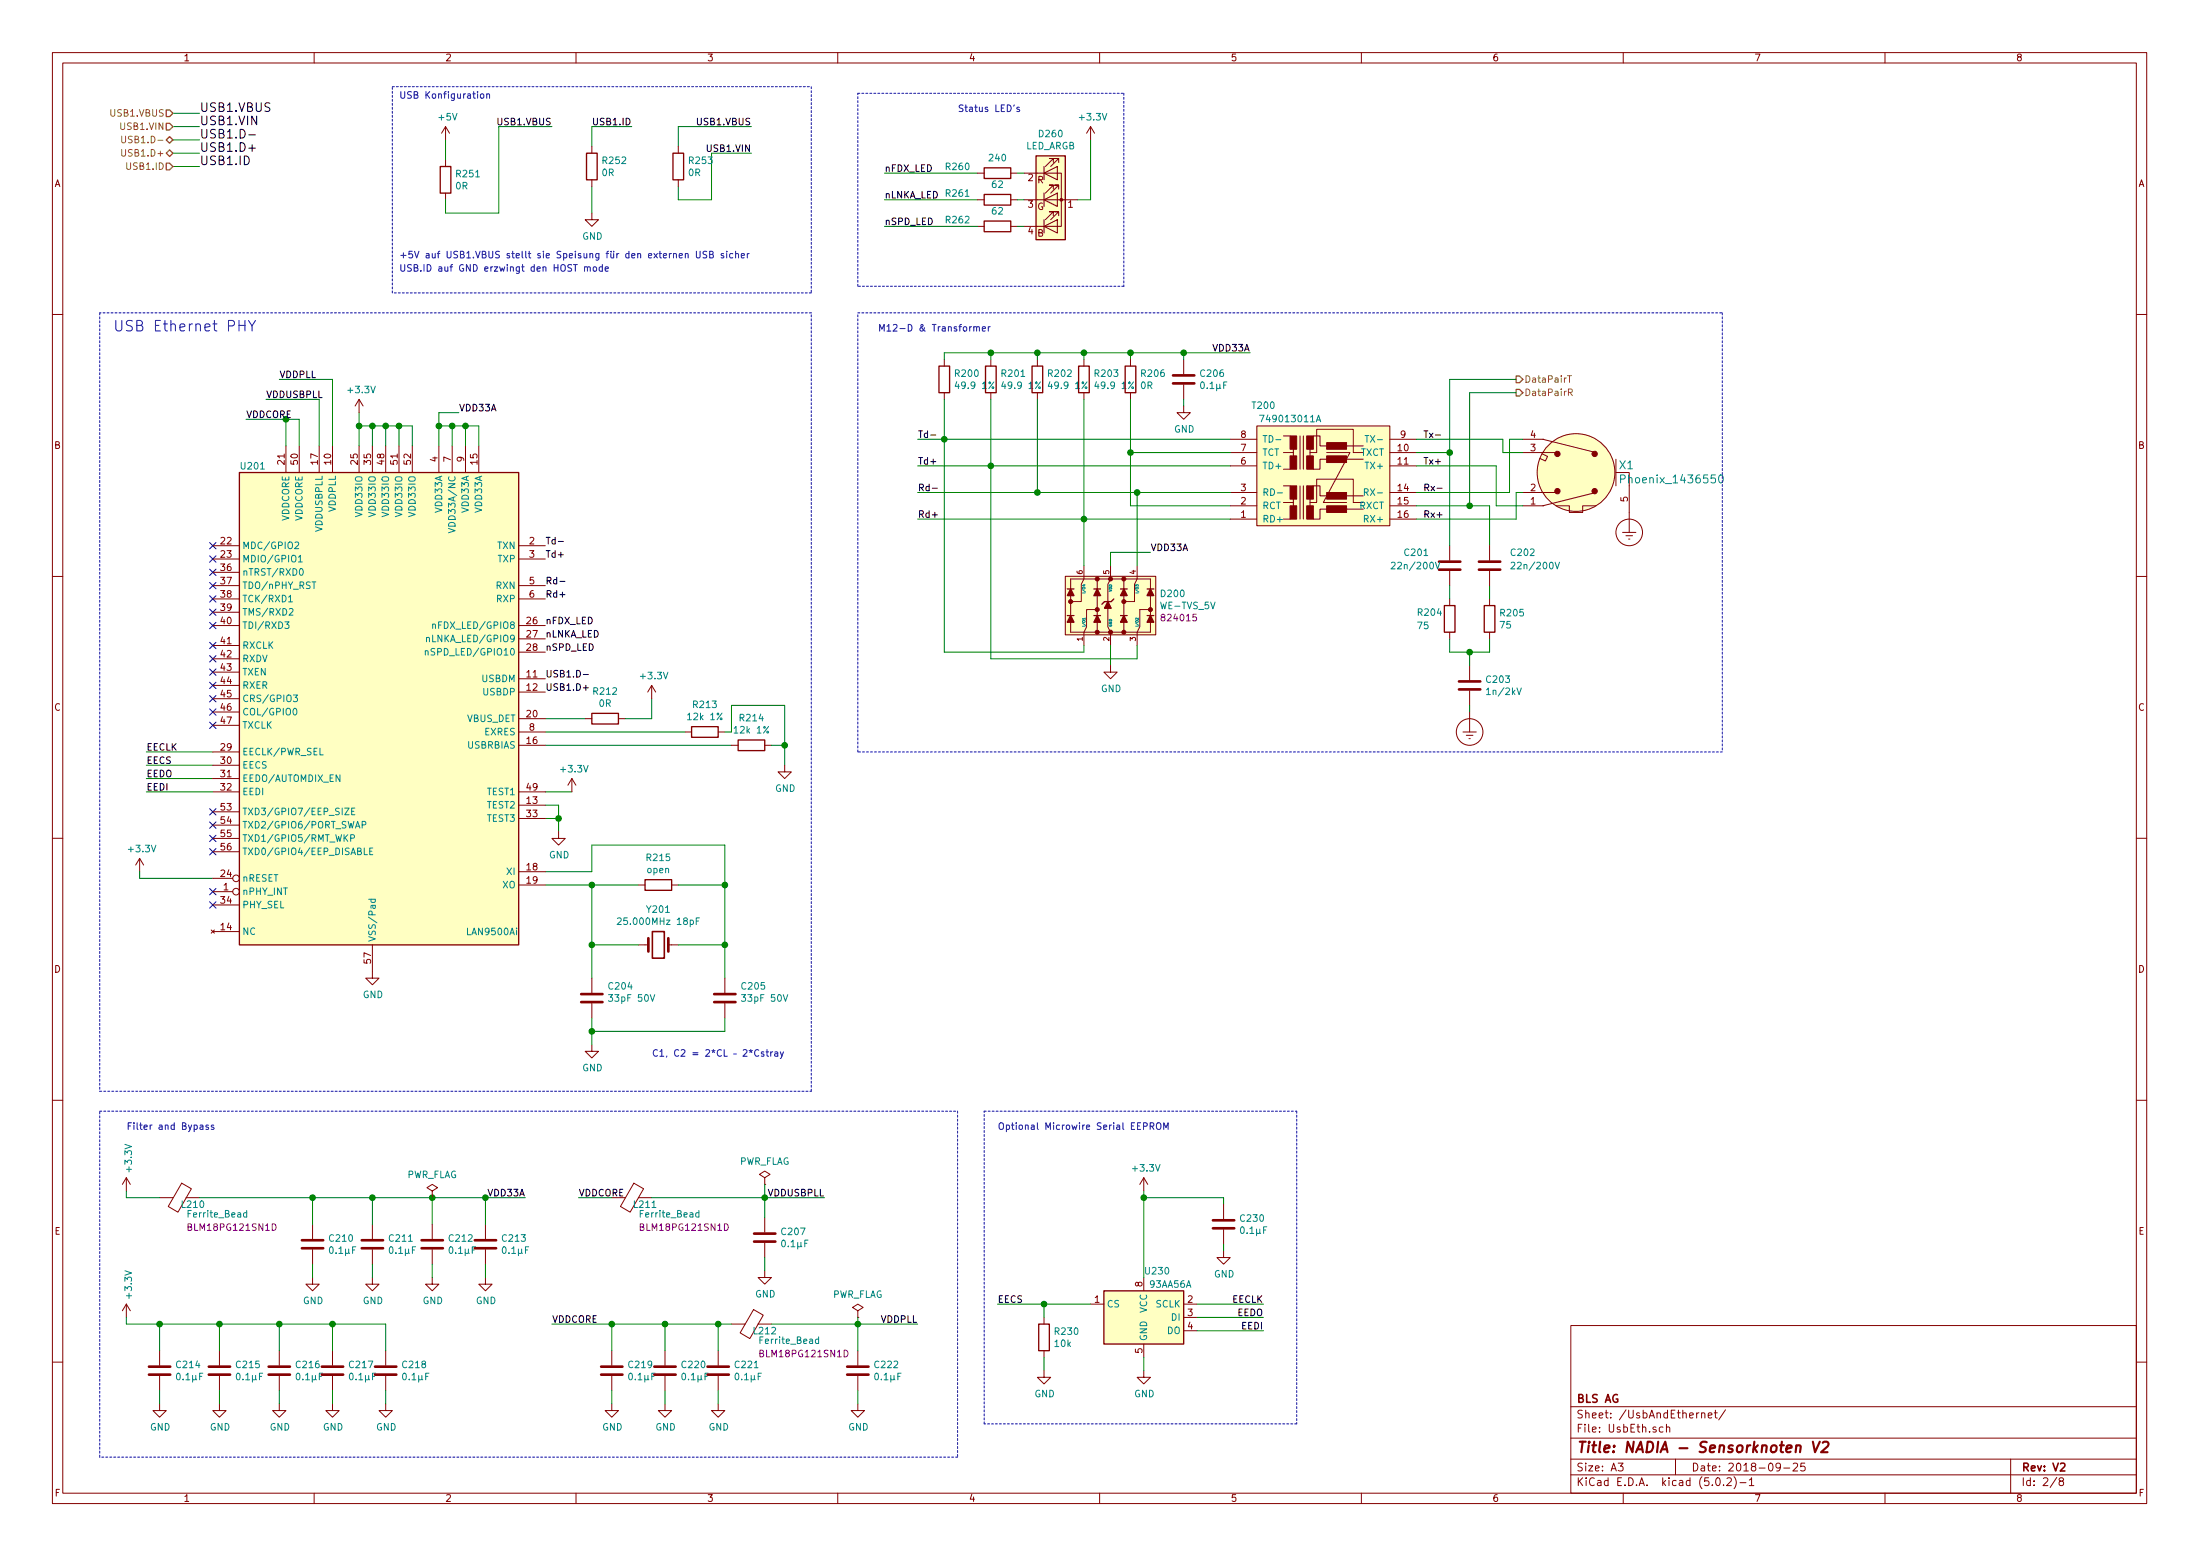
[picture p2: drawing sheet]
<svg xmlns="http://www.w3.org/2000/svg" width="420mm" height="297mm" viewBox="0 0 420 297" stroke-linecap="round" stroke-linejoin="round" font-family="sans-serif">
<g fill="none" stroke="#840000" stroke-width=".19">
<path d="M10 10h400v277h-400zM12 12h396v273.1h-396zM60 10v2M110 10v2M160 10v2M210 10v2M260 10v2M310 10v2M360 10v2M85.1 24.2l-.8 1.2M85.1 24.2v2.5M85.1 30.5v1.3"/>
<path d="M85.1 36.9v1.2M85.1 24.2l.8 1.2M113 28v1.2M113 34.3v1.3M129.5 28v1.2M129.5 34.3v1.3M186.7 33.1h1.3M186.7 38.1h1.3M193 33.1h1.3M193 38.1h1.3M195.6 33.1h7.1v10.1h-7.1M195.6 38.1h10.1"/>
<path d="M201.2 36.1v-.8h-.8h.8l-1.6 1.6M201.2 31v-.7h-.8h.8l-1.6 1.5M201.9 31.8h.1M202.2 36.1v-.8h-.8h.8l-1.5 1.6M202.2 31v-.7h-.8h.8l-1.5 1.5M208.3 24.2l-.8 1.2M208.3 24.2v2.5M208.3 24.2l.7 1.2M113 40.7v1.2h1.3l-1.3 1.3-1.2-1.3h1.2M186.7 43.2h1.3M193 43.2h1.3M201.2 41.2v-.8h-.8h.8l-1.6 1.5"/>
<path d="M202.2 41.2v-.8h-.8h.8l-1.5 1.5M10 60h2M68.6 76.2l-.8 1.3M68.6 76.2v2.6M68.6 76.2l.7 1.3M180.3 68.6v1.3M180.3 75v1.2M189.2 68.6v1.3M189.2 75v1.2M198.1 68.6v1.3M198.1 75v1.2M207 68.6v1.3"/>
<path d="M207 75v1.2M215.9 68.6v1.3M215.9 75v1.2M226.1 77.5v1.3h1.2l-1.2 1.2-1.3-1.2h1.3M226.1 68.6v2.8M226.1 73.4v2.8M408 60h2M54.6 85.1v5.1M57.1 85.1v5.1M61 85.1v5.1M63.5 85.1v5.1M68.6 85.1v5.1"/>
<path d="M71.1 85.1v5.1M73.7 85.1v5.1M76.2 85.1v5.1M78.7 85.1v5.1M83.8 85.1v5.1M86.4 85.1v5.1M88.9 85.1v5.1M91.4 85.1v5.1M234.9 99.1h5.1M234.9 86.4h5.1M234.9 88.9h5.1M234.9 94h5.1"/>
<path d="M234.9 96.6h5.1M234.9 83.9h5.1M240 81.3h25.4v19.1h-25.4zM245.1 92.7h1.3M245.1 99.1h1.3M245.1 95.9h1.9M245.1 83.2h1.3M245.1 89.6h1.3M245.1 86.4h1.9M247 85.8v1.2M247 95.3v1.3M248.3 83.2v6.4"/>
<path d="M248.3 92.7v6.4M248.9 83.2v6.4M248.9 92.7v6.4M250.2 95.9h1.3v-4.4h6.9v4.4h1.9M250.2 86.4h1.3v-4.4h6.9v4.4h1.9M250.2 85.8v1.2M250.2 95.3v1.3M250.8 92.7h1.3v2h1.3M250.8 83.2h1.3v1.9h1.3M253.4 97.2h-1.3v1.9h-1.3M253.4 86.4h4.4l-5.1 9.5h4.5M253.4 87.7h-1.3v1.9h-1.3"/>
<path d="M257.2 94.7h3.1M257.2 97.2h3.1M257.2 85.1h3.1M257.2 87.7h3.1M265.4 99.1h5.1M265.4 86.4h5.1M265.4 88.9h5.1M265.4 94h5.1M265.4 96.6h5.1M265.4 83.9h5.1M290.8 86.4h6.4M290.8 94h6.4"/>
<path d="M290.8 96.6h4M290.8 83.9h4M294.5 86.7l1.1 .4-.5 .9-1-.5M294.6 83.9l10.2 2.5M297.2 96.6h2.5v1.2h2.6v-1.2h2.5M304.8 94l-10.2 2.6M308.6 90.2h2.5v11.4M308.6 87.7v5M10 110h2M40.6 104.2h5.1M40.6 106.7h5.1M40.6 119.4h5.1"/>
<path d="M40.6 109.3h5.1M40.6 111.8h5.1M40.6 114.3h5.1M40.6 116.9h5.1M99.1 104.2h5M99.1 106.7h5M99.1 119.4h5M99.1 111.8h5M99.1 114.3h5M203.5 110h17.2v11.2h-17.2zM204.5 112.4v-1.9h15.2v1.9M204.5 118.8v1.9h15.2v-1.9"/>
<path d="M204.5 113.7v3.8M207 110.5l-.5 1v3.3h-2M207 108v2.5M209.5 116.4h-2v3.3l-.5 1M209.5 110.5v1.9M209.5 113.7v3.8M209.5 118.8v1.9M211.6 116.1v3.6l.5 1M212.1 110.5l-.5 1v3.3M212.1 108v2.5M214.6 110.5v1.9M214.6 113.7v3.8"/>
<path d="M214.6 118.8v1.9M217.2 110.5l-.5 1v3.3h-2.1M217.2 108v2.5M219.7 116.4h-2v3.3l-.5 1M219.7 113.7v3.8M276.9 104.2v2.8M276.9 109v2.8M276.9 114.3v1.3M284.5 104.2v2.8M284.5 109v2.8M284.5 114.3v1.3M309.9 101.6h2.5"/>
<path d="M310.5 102.3h1.3M311 102.9h.3M408 110h2M40.6 123.2h5.1M40.6 125.8h5.1M40.6 128.3h5.1M40.6 130.8h5.1M40.6 133.4h5.1M40.6 135.9h5.1M40.6 138.5h5.1M99.1 139.7h5M99.1 137.2h5"/>
<path d="M99.1 129.6h5M99.1 132.1h5M99.1 122h5M99.1 124.5h5M111.8 137.2h1.2M118.1 137.2h1.3M124.5 130.8l-.8 1.3M124.5 130.8v2.6M124.5 130.8l.7 1.3M130.8 139.7h1.3M137.2 139.7h1.2M207 120.7v2.5"/>
<path d="M212.1 127v1.3h1.3l-1.3 1.3-1.3-1.3h1.3M212.1 120.7v2.5M217.2 120.7v2.5M276.9 120.7v1.3M279.4 139.7h2.5M280.7 127v2.8M280.7 131.9v2.8M280.7 135.9v3.8M284.5 120.7v1.3M40.6 143.5h5.1M40.6 146.1h5.1M40.6 148.6h5.1"/>
<path d="M40.6 151.2h5.1M40.6 155h5.1M40.6 157.5h5.1M99.1 142.3h5M99.1 153.7h5M99.1 151.2h5M99.1 156.2h5M106.7 158.8v1.3h1.2l-1.2 1.2-1.3-1.2h1.3M109.2 148.6l-.7 1.3M109.2 148.6v2.6M109.2 148.6l.8 1.3M139.7 142.3h1.3"/>
<path d="M146 142.3h1.3M149.9 146.1v1.3h1.2l-1.2 1.2-1.3-1.2h1.3M280 140.4h1.3M280.5 141h.3M10 160h2M26.7 163.9l-.8 1.2M26.7 163.9v2.5M26.7 163.9l.7 1.2M40.3 177.5l.6 .6M40.6 160.1h5.1M40.6 170.2h3.8M40.6 177.8h5.1"/>
<path d="M40.6 167.7h3.8M40.6 172.8h5.1M40.6 162.6h5.1M40.9 177.5l-.6 .6M99.1 168.9h5M99.1 166.4h5M121.9 168.9h1.3M128.3 168.9h1.2M408 160h2M71.1 180.4v6.3h1.3l-1.3 1.3-1.3-1.3h1.3M113 199.4v1.3h1.3l-1.3 1.3-1.2-1.3h1.2M113 186.7v2.8"/>
<path d="M113 191.6v2.7M121.9 180.4h1.9M127.6 180.4h1.9M138.4 186.7v2.8M138.4 191.6v2.7M10 210h2M408 210h2M24.1 224.8l-.7 1.3M24.1 224.8v2.6M24.1 224.8l.8 1.3M30.5 228.6h2.6M34.7 225.9l1.9 1-2.6 4.5-1.9-1.1z"/>
<path d="M35.6 228.6h2.5M59.7 233.7v2.8M59.7 238.5v2.8M71.1 233.7v2.8M71.1 238.5v2.8M82.5 227.4l1.1-.7-1.1-.6-1 .6 1 .7v1.2M82.5 228.6h.1M82.5 233.7v2.8M82.5 238.5v2.8M92.7 233.7v2.8M92.7 238.5v2.8M121.1 225.9l1.8 1-2.6 4.5-1.8-1.1z"/>
<path d="M121.9 228.6h2.6M146 224.8l1.1-.6-1.1-.6-1 .6 1 .6v1.3M146 226.1h.1M146 232.4v2.8M146 237.3v2.8M218.4 224.8v2.6M218.4 224.8l-.7 1.3M218.4 224.8l.8 1.3M233.7 238.8v1.3h1.2l-1.2 1.2-1.3-1.2h1.3M233.7 229.9v2.8M233.7 234.7v2.8M24.1 249v2.5"/>
<path d="M24.1 249l-.7 1.2M24.1 249l.8 1.2M30.5 257.8v2.8M41.9 257.8v2.8M53.3 257.8v2.8M59.7 243.9v1.2h1.3l-1.3 1.3-1.3-1.3h1.3M63.5 257.8v2.8M71.1 243.9v1.2h1.3l-1.3 1.3-1.3-1.3h1.3M73.7 257.8v2.8M82.5 243.9v1.2h1.3l-1.3 1.3-1.2-1.3h1.2M92.7 243.9v1.2h1.3l-1.3 1.3-1.3-1.3h1.3M116.8 257.8v2.8"/>
<path d="M127 257.8v2.8M137.2 257.8v2.8M139.7 252.8h2.6M143.9 250l1.9 1.1-2.6 4.4-1.8-1.1zM144.8 252.8h2.5M146 242.6v1.3h1.3l-1.3 1.2-1.2-1.2h1.2M163.8 250.2l1-.6-1-.6-1 .6 1 .6v1.3M163.8 251.5h.1M163.8 257.8v2.8M199.4 251.5v1.3M199.4 257.8v1.3M208.3 249h2.5"/>
<path d="M218.4 243.9v2.5M218.4 256.6v2.5M226.1 249h2.5M226.1 251.5h2.5M226.1 254h2.5M300 253h108v32.1h-108zM10 260h2M30.5 268v1.3h1.2l-1.2 1.2-1.3-1.2h1.3M30.5 262.7v2.8M41.9 268v1.3h1.3l-1.3 1.2-1.3-1.2h1.3M41.9 262.7v2.8M53.3 268v1.3h1.3l-1.3 1.2-1.2-1.2h1.2"/>
<path d="M53.3 262.7v2.8M63.5 268v1.3h1.3l-1.3 1.2-1.3-1.2h1.3M63.5 262.7v2.8M73.7 268v1.3h1.2l-1.2 1.2-1.3-1.2h1.3M73.7 262.7v2.8M116.8 268v1.3h1.3l-1.3 1.2-1.2-1.2h1.2M116.8 262.7v2.8M127 268v1.3h1.3l-1.3 1.2-1.3-1.2h1.3M127 262.7v2.8M137.2 268v1.3h1.2l-1.2 1.2-1.3-1.2h1.3M137.2 262.7v2.8M163.8 268v1.3h1.3l-1.3 1.2-1.2-1.2h1.2"/>
<path d="M163.8 262.7v2.8M199.4 261.7v1.2h1.3l-1.3 1.3-1.3-1.3h1.3M218.4 261.7v1.2h1.3l-1.3 1.3-1.2-1.3h1.2M300 278.5h108M300 274.5h108M300 268.5h108M309 279.3h1l-.5 .6 .4 .1v.7l-.2 .1-.7-.1M317.6 272.5l-.4-.1-.3 .3 .1 .6 .2 .1 .4-.1M318.3 272.5a.37 .37 0 0 1 .6 .1v.8M318.3 271.9v1.5M320 278.5v3M325 269.8l.2-.1 .3 .1 .1 .9"/>
<path d="M325 269.7v1M326.2 270.2l.7-.1v-.3l-.4-.1-.3 .2 .1 .7h.6M327.4 269.7h.6M327.6 269.2v1.3l.4 .2M329.5 269.1l-1.3 2M340 279.9l-.2 .3h-.5l-.1-.3 .1-.5 .5-.1 .2 .2a1.19 1.19 0 0 1-.2 1.2l-.5 .1M342.5 279.5l.5-.2 .3 .2v.2l-.9 1.1h.9M344.7 279.3h-.7l-.1 .7 .2-.1h.5l.2 .3-.1 .5-.3 .1-.5-.1M384 278.5v6.6M408 260h2M60 285.1v1.9M110 285.1v1.9"/>
<path d="M160 285.1v1.9M210 285.1v1.9M260 285.1v1.9M300 281.5h108M310 285.1v1.9M327.8 282.3l.2-.2a.86 .86 0 0 1 .2 1.5 .79 .79 0 0 1-.4-1.3zM329.2 283.5v.1M329.8 282.3l.6-.2 .2 .2 .1 .2-1 1.1h1M331.2 281.9a1.71 1.71 0 0 1 0 2.3M332.3 283h1.2M334.1 282.5l.4-.4v1.5M334.1 283.6h.8"/>
<path d="M340.7 280.2h1.1M360 285.1v1.9M392.8 282l-1.3 2M393.5 282.7l-.3-.3 .3-.3h.3l.3 .3-.1 .2-.6 .2-.2 .2 .1 .5 .2 .1h.3l.3-.3v-.3l-.3-.3"/>
<circle cx="301" cy="90.2" r="7.4"/>
<circle cx="311.1" cy="101.6" r="2.54"/>
<circle cx="280.7" cy="139.7" r="2.54"/>
<circle cx="45.1" cy="170.2" r=".63"/>
<circle cx="45.1" cy="167.7" r=".63"/>
</g>
<path d="M124.6 177.8h2.3v5.1h-2.3zM393.5 279.5l.6-.2 .2 .2 .1 .2-1 1.1h1" fill="none" stroke="#840000" stroke-width=".3"/>
<path d="M343.1 276.1l.3-.2 .4 .1v1.2M346.2 275.2l.4 2 .9-2M348.1 275.4l.3-.2h.5l.2 .2 .1 .4-.1 .3-1.3 1.1h1.2" fill="none" stroke="#840000" stroke-width=".41"/>
<g fill="none" stroke="#008400" stroke-width=".19">
<path d="M33 21.6h5.1M33 24.2h5.1M33 26.7h5.1M33 31.8h5.1M33 29.2h5.1M85.1 26.7v3.8M105.4 24.2h-10.2v16.5h-10.1v-2.6M113 35.6v5.1M120.6 24.2h-7.6v3.8M143.5 24.2h-14v3.8M143.5 29.2h-7.6v8.9h-6.4v-2.5M168.9 38.1h17.8"/>
<path d="M168.9 33.1h17.8M194.3 38.1h1.3M194.3 33.1h1.3M208.3 26.7v11.4h-2.6M168.9 43.2h17.8M194.3 43.2h1.3M50.8 76.2h10.2v8.9M53.3 72.4h10.2v12.7M68.6 78.8v6.3M87.6 78.8h-3.8v6.3M180.3 76.2v48.3h26.7v-1.3M189.2 67.3v1.3"/>
<path d="M189.2 76.2v49.6h28v-2.6M198.1 67.3v1.3M198.1 76.2v17.8M207 67.3v1.3M207 76.2v31.8M215.9 76.2v20.4h19M215.9 67.3v1.3M226.1 67.3v1.3M226.1 76.2v1.3M238.8 67.3h-58.5v1.3M289.6 72.4h-12.7v31.8M289.6 75h-8.9v21.6"/>
<path d="M47 80h10.1v5.1M54.6 80v5.1M68.6 81.3h10.1v3.8M71.1 81.3v3.8M73.7 81.3v3.8M76.2 81.3v3.8M83.8 81.3h7.6v3.8M86.4 81.3v3.8M88.9 81.3v3.8M175.3 88.9h59.6M175.3 83.9h59.6M175.3 94h59.6"/>
<path d="M175.3 99.1h59.6M215.9 86.4h19M217.2 94v14M270.5 96.6h14v7.6M270.5 88.9h15.2v7.7h5.1M270.5 86.4h6.4M270.5 83.9h16.5v2.5h3.8M290.8 83.9h-2.5v10.1h-17.8M290.8 94h-1.2v5.1h-19.1M219.7 105.4h-7.6v2.6M276.9 111.8v2.5M284.5 111.8v2.5"/>
<path d="M104.1 139.7h26.7M104.1 137.2h7.7M124.5 133.4v3.8h-5.1M138.4 139.7h1.3v-5h10.2v11.4M212.1 123.2v3.8M276.9 122v2.5h7.6v-2.5M280.7 124.5v2.5M280.7 134.7v1.2M27.9 151.2h12.7M27.9 143.5h12.7M27.9 146.1h12.7M27.9 148.6h12.7"/>
<path d="M104.1 153.7h2.6v5.1M104.1 156.2h2.6M104.1 151.2h5.1M104.1 142.3h35.6M147.3 142.3h2.6M26.7 166.4v1.3h13.9M104.1 166.4h8.9v-5.1h25.4v25.4M104.1 168.9h17.8M113 168.9v17.8M129.5 168.9h8.9M113 194.3v5.1M113 180.4h8.9"/>
<path d="M129.5 180.4h8.9M138.4 194.3v2.6h-25.4M24.1 227.4v1.2h6.4M38.1 228.6h62.2M59.7 228.6v5.1M71.1 228.6v5.1M82.5 228.6v5.1M92.7 228.6v5.1M110.5 228.6h6.3M124.5 228.6h33M146 226.1v6.3M218.4 228.6h15.3v1.3"/>
<path d="M218.4 227.4v16.5M233.7 237.5v1.3M24.1 251.5v1.3h49.6v5M30.5 252.8v5M41.9 252.8v5M53.3 252.8v5M59.7 241.3v2.6M63.5 252.8v5M71.1 241.3v2.6M82.5 241.3v2.6M92.7 241.3v2.6M105.4 252.8h34.3"/>
<path d="M116.8 252.8v5M127 252.8v5M137.2 252.8v5M146 240.1v2.5M147.3 252.8h28M163.8 251.5v6.3M190.5 249h17.8M199.4 249v2.5M199.4 259.1v2.6M218.4 259.1v2.6M228.6 249h12.7M228.6 251.5h12.7"/>
<path d="M228.6 254h12.7M30.5 265.5v2.5M41.9 265.5v2.5M53.3 265.5v2.5M63.5 265.5v2.5M73.7 265.5v2.5M116.8 265.5v2.5M127 265.5v2.5M137.2 265.5v2.5M163.8 265.5v2.5"/>
</g>
<path d="M47.5 28.3h1.3M47.5 25.7h1.3M177.7 83h1M178.1 93.2h.9M274.1 83h1M274.4 93.2h1M106.6 103.4h1M106.9 111h1M111.4 128.8h1M111.4 131.3h1" fill="none" stroke="#000" stroke-width=".19"/>
<path d="M31.7 31.2h.7l.6 .6-.6 .6h-.7zM31.7 29.2l.7-.6 .6 .6-.6 .7zM31.7 26.7l.7-.6 .6 .6-.6 .6zM31.7 23.5h.7l.6 .7-.6 .6h-.7zM31.7 21h.7l.6 .6-.6 .7h-.7zM289.6 71.8h.6l.6 .6-.6 .7h-.6zM289.6 74.3h.6l.6 .7-.6 .6h-.6z" fill="none" stroke="#848400" stroke-width=".25"/>
<path d="M23.2 28.5v1.1l.3 .2h.4l.1-.2v-1.1M23.2 26v1l.3 .3 .4-.1 .1-.2v-1M299.4 71.7h.7M299.5 74.9l.7-.1v-.4l-.7-.1v1.2M299.7 71.7v1.3M299.8 74.9l.5 .6" fill="none" stroke="#848400" stroke-width=".19"/>
<g fill="#ffffc2" stroke="#ffffc2" stroke-width=".19">
<path d="M240 81.3h25.4v19.1h-25.4z"/>
<path d="M203.5 110h17.2v11.2h-17.2z"/>
<path d="M204.5 110.5h15.2z"/>
<path d="M210.8 246.4h15.3v10.2h-15.3z"/>
<path d="M45.7 90.2h53.4v90.2h-53.4z"/>
<path d="M197.9 29.8h5.6v16h-5.6z"/>
<circle cx="301" cy="90.2" r="7.4"/>
</g>
<g fill="#840000" stroke="#840000" stroke-width=".19">
<path d="M246.4 96.6h1.2v2.5h-1.2z"/>
<path d="M246.4 83.2h1.2v2.6h-1.2z"/>
<path d="M246.4 87h1.2v2.6h-1.2z"/>
<path d="M246.4 92.7h1.2v2.6h-1.2z"/>
<path d="M249.6 83.2h1.2v2.6h-1.2z"/>
<path d="M249.6 87h1.2v2.6h-1.2z"/>
<path d="M249.6 92.7h1.2v2.6h-1.2z"/>
<path d="M249.6 96.6h1.2v2.5h-1.2z"/>
<path d="M253.4 84.5h3.8v1.3h-3.8z"/>
<path d="M253.4 87h3.8v1.3h-3.8z"/>
<path d="M253.4 94h3.8v1.3h-3.8z"/>
<path d="M253.4 96.6h3.8v1.2h-3.8z"/>
<circle cx="297.4" cy="93.8" r=".51"/>
<circle cx="297.4" cy="86.7" r=".51"/>
<circle cx="304.5" cy="93.8" r=".51"/>
<circle cx="304.5" cy="86.7" r=".51"/>
<circle cx="204.5" cy="114.8" r=".38"/>
<circle cx="209.6" cy="120.7" r=".38"/>
<circle cx="209.6" cy="116.4" r=".38"/>
<circle cx="209.6" cy="110.5" r=".38"/>
<circle cx="212.1" cy="120.7" r=".38"/>
<circle cx="212.1" cy="110.5" r=".38"/>
<circle cx="214.6" cy="120.7" r=".38"/>
<circle cx="214.6" cy="114.8" r=".38"/>
<circle cx="214.6" cy="110.5" r=".38"/>
<circle cx="219.7" cy="116.4" r=".38"/>
<circle cx="202.7" cy="38.1" r=".25"/>
</g>
<g fill="none" stroke="#008484" stroke-width=".19">
<path d="M240.6 79.3h.8l-.5 1.2M243.7 83.9h.9M243.9 94.1h1M251.4 80.5l.4-1.2 .4 1.2M251.5 80.2h.6M260.6 94l.6-.1v-.5l-.6-.1v1.3M260.7 83.1h.7M260.9 94l.4 .6M309.5 91.5l.7-.1 .2-.2-.1-.4-.8-.1v1.5M328.4 90.8l.2-.1a.81 .81 0 0 1 .5 .7 .81 .81 0 0 1-.5 .8l-.2-.2-.2-.4zM54.4 118.7h.8l-.4 .5 .3 .1 .1 .4-.3 .3-.5-.2M55.1 114l.4-.4v1.3"/>
<path d="M55.1 114.9h.8M55.2 116.3l.5-.1 .3 .3-.8 .9h.8M56.3 103.6l.5-.1 .2 .3-.7 .9h.7M57 106.4l.4-.4v1.3M57 107.3h.7M57.3 108.7l.2-.2a.67 .67 0 0 1 .4 .7 .67 .67 0 0 1-.4 .6l-.3-.5zM59.6 111.1h.7M82.6 119.3l.2-.2 .3 .1 .1 .8M82.6 119.1v.9M85.6 100.9l1.3 .4-1.3 .4M206.7 113.2h.5M207.2 118.1h-.5l.2 .2"/>
<path d="M207.2 118v.3M216.9 113.2h.5M217.4 118v.3l-.4-.3-.1 .3M265.7 107.5l.5-.2 .2 .4-.7 .9h.7M274.1 107.3l.4 1.3 .5-1.3M288.6 107.5l.5-.2 .2 .4-.8 .9h.8M297 107.3l.4 1.3 .4-1.3M56 132.7h.8l-.4 .5 .3 .1 .1 .4-.2 .2-.6-.1M56.1 135.3l.2-.1a.67 .67 0 0 1 .4 .7 .67 .67 0 0 1-.4 .6l-.3-.5zM81.2 124.3l.2-.1 .3 .1 .1 .8M81.2 124.2v.9M81.5 121.8l.5-.1v.8"/>
<path d="M81.5 121.7v.8M289.7 131.3l.4 1.3 .5-1.3M61.1 142.8v1.3h.6M65.8 154.3h.9l-.9 1.2h.9M67.2 154.9h.4M67.8 154.3h-.6v1.2h.6M69.2 157.5l.6-.1v-.5l-.6-.1v1.3M67 160h.6v-.5l-.6-.2v1.3M69.6 161.9v1.3h.6M70.4 171.7h1.3M70.6 162.5h.4M70.9 171.7l-.1 .3 .3 .3 .5-.1v-.5"/>
<path d="M71.2 161.9h-.6v1.3h.6M117.9 175.3l.5-.1 .2 .4-.7 .9h.7M133 175.8h.4M133.6 175.2h-.6v1.3M124.2 189.9l.4 1.2 .4-1.2M149.6 189.9l.4 1.2 .4-1.2M47.1 231.6l-.4-.1-.2 .2 .1 .6h.5M47.1 231.1v1.2M133.5 231.6l-.4-.1-.2 .2 .1 .6h.5M133.5 231.1v1.2M156.3 255.7l-.3-.1-.3 .3 .2 .5h.4M156.3 255.2v1.3"/>
</g>
<g fill="none" stroke="#840000" stroke-width=".51">
<path d="M224 73.2h4.1M224 71.7h4.1M274.8 108.7h4.1M274.8 107.2h4.1M282.4 108.7h4.1M282.4 107.2h4.1M278.6 131.6h4.1M278.6 130.1h4.1M123.8 179.1v2.5M127.6 179.1v2.5M111 191.3h4.1M111 189.8h4.1"/>
<path d="M136.4 191.3h4.1M136.4 189.8h4.1M57.7 238.3h4M57.7 236.8h4M69.1 238.3h4.1M69.1 236.8h4.1M80.5 238.3h4.1M80.5 236.8h4.1M90.7 238.3h4M90.7 236.8h4M144 237h4.1M144 235.5h4.1"/>
<path d="M231.6 234.5h4.1M231.6 233h4.1M28.4 262.4h4.1M28.4 260.9h4.1M39.9 262.4h4M39.9 260.9h4M51.3 262.4h4.1M51.3 260.9h4.1M61.5 262.4h4M61.5 260.9h4M71.6 262.4h4.1M71.6 260.9h4.1"/>
<path d="M114.8 262.4h4.1M114.8 260.9h4.1M125 262.4h4M125 260.9h4M135.1 262.4h4.1M135.1 260.9h4.1M161.8 262.4h4.1M161.8 260.9h4.1"/>
</g>
<g fill="none" stroke="#840000" stroke-width=".25">
<path d="M84.1 31.8h2v5.1h-2zM112 29.2h2v5.1h-2zM128.5 29.2h2.1v5.1h-2.1zM188 32h5v2.1h-5zM188 37.1h5v2.1h-5zM197.9 29.8h5.6v16h-5.6zM188 42.2h5v2h-5zM179.3 69.9h2.1v5.1h-2.1zM188.2 69.9h2v5.1h-2zM197.1 69.9h2v5.1h-2zM206 69.9h2v5.1h-2zM214.9 69.9h2v5.1h-2z"/>
<path d="M45.7 90.2h53.4v90.2h-53.4zM203.8 117.5h1.3M203.8 112.4h1.3M208.9 117.5h1.3M208.9 112.4h1.3M212.7 114.3l-.5 .5h-1.3l-.5 .6M214 117.5h1.3M214 112.4h1.3M219.1 117.5h1.2M219.1 112.4h1.2M275.8 115.6h2.1v5.1h-2.1zM283.5 115.6h2v5.1h-2z"/>
<path d="M113 136.2h5.1v2h-5.1zM132.1 138.7h5.1v2.1h-5.1zM141 141.3h5v2h-5zM123.2 167.9h5.1v2.1h-5.1zM198.4 252.8h2v5h-2zM210.8 246.4h15.3v10.2h-15.3z"/>
</g>
<g fill="#008400" stroke="#008400" stroke-width=".25">
<circle cx="280.7" cy="124.5" r=".51"/>
<circle cx="189.2" cy="67.3" r=".51"/>
<circle cx="198.1" cy="67.3" r=".51"/>
<circle cx="207" cy="67.3" r=".51"/>
<circle cx="215.9" cy="86.4" r=".51"/>
<circle cx="180.3" cy="83.9" r=".51"/>
<circle cx="189.2" cy="88.9" r=".51"/>
<circle cx="198.1" cy="94" r=".51"/>
<circle cx="207" cy="99.1" r=".51"/>
<circle cx="217.2" cy="94" r=".51"/>
<circle cx="59.7" cy="228.6" r=".51"/>
<circle cx="71.1" cy="228.6" r=".51"/>
<circle cx="82.6" cy="228.6" r=".51"/>
<circle cx="92.7" cy="228.6" r=".51"/>
<circle cx="30.5" cy="252.8" r=".51"/>
<circle cx="41.9" cy="252.8" r=".51"/>
<circle cx="53.3" cy="252.8" r=".51"/>
<circle cx="63.5" cy="252.8" r=".51"/>
<circle cx="146.1" cy="228.6" r=".51"/>
<circle cx="163.8" cy="252.8" r=".51"/>
<circle cx="116.8" cy="252.8" r=".51"/>
<circle cx="127" cy="252.8" r=".51"/>
<circle cx="137.2" cy="252.8" r=".51"/>
<circle cx="276.9" cy="86.4" r=".51"/>
<circle cx="280.7" cy="96.6" r=".51"/>
<circle cx="106.7" cy="156.2" r=".51"/>
<circle cx="149.9" cy="142.3" r=".51"/>
<circle cx="113" cy="168.9" r=".51"/>
<circle cx="113" cy="180.4" r=".51"/>
<circle cx="138.4" cy="180.4" r=".51"/>
<circle cx="138.4" cy="168.9" r=".51"/>
<circle cx="218.4" cy="228.6" r=".51"/>
<circle cx="199.4" cy="249" r=".51"/>
<circle cx="54.6" cy="80" r=".51"/>
<circle cx="76.2" cy="81.3" r=".51"/>
<circle cx="73.7" cy="81.3" r=".51"/>
<circle cx="71.1" cy="81.3" r=".51"/>
<circle cx="88.9" cy="81.3" r=".51"/>
<circle cx="86.4" cy="81.3" r=".51"/>
<circle cx="68.6" cy="81.3" r=".51"/>
<circle cx="83.8" cy="81.3" r=".51"/>
<circle cx="215.9" cy="67.3" r=".51"/>
<circle cx="113" cy="196.9" r=".51"/>
<circle cx="226.1" cy="67.3" r=".51"/>
</g>
<g fill="#840000" stroke="#840000" stroke-width=".25">
<path d="M204.5 117.5l.6 1.3h-1.3z"/>
<path d="M204.5 112.4l.6 1.3h-1.3z"/>
<path d="M209.5 117.5l.7 1.3h-1.3z"/>
<path d="M209.5 112.4l.7 1.3h-1.3z"/>
<path d="M211.6 114.8l.6 1.3h-1.3z"/>
<path d="M214.6 117.5l.7 1.3h-1.3z"/>
<path d="M214.6 112.4l.7 1.3h-1.3z"/>
<path d="M219.7 117.5l.6 1.3h-1.2z"/>
<path d="M219.7 112.4l.6 1.3h-1.2z"/>
</g>
<g fill="none" stroke="#0000c2" stroke-width=".19">
<path d="M91.2 17.5v.1M91.8 18l.2-.1 .4 .1v.5l-.1 .2-.5-.1zM93 18l.1-.1 .3 .1 .1 .8M93 17.9v.9M193.7 20l-.1 .3M194.7 20.5h-.3l-.2 .1 .1 .2 .4 .1v.3h-.5M111.6 51.1l.5-.1 .1 .8M111.6 50.9v.9M112.2 51.1l.2-.2 .3 .1v.8M113.4 51l.3-.1 .2 .3-.1 .5-.3 .1-.2-.2zM115 51l-.3-.1-.3 .3 .2 .5h.4M115 50.5v1.3"/>
<path d="M115.6 51.3l.6-.1-.1-.2-.4-.1-.1 .2v.6h.5M130.9 48.5l.2-.1h.3v.8M130.9 48.4v.8M133 48v1l.2 .2h.4l.1-.2v-1M135 48h-.5l-.2 .1v.3l.6 .3 .1 .3-.3 .2h-.4M135.5 48.6l.6-.1v-.4l-.6-.1v1.2h.5l.2-.1v-.3l-.2-.2M138.2 48.4h-.3l-.2 .2 .1 .2 .4 .1v.3h-.5M138.8 48v.1M138.8 48.4v.8M140 48.4h-.4l-.3 .2 .2 .6h.5M140.5 48.5l.2-.1h.3v.8M140.5 48v1.2"/>
<path d="M141.6 48.8l.6-.1-.1-.3h-.3l-.2 .2v.6h.5M142.7 48.4v.8M143.1 48.4l-.4 .2M45.6 62.1h1.2M46.8 61.2v2M47.4 61.2l.7 1 .7-1M48.1 62.2v1M185.5 62.4l-.3 .2M186 62.5l.2-.1h.3v.8M186 62.4v.8M186.5 62.5l.2-.1h.3v.8M187.6 62.8l.6-.1-.1-.3h-.3l-.2 .1 .1 .7h.4"/>
<path d="M188.7 62.4v.8M189.1 62.4l-.4 .2M38.2 214.8h.5l.1 .8M38.8 215.1h-.4l-.2 .2v.3h.6M39.8 214.8h-.3l-.2 .1 .1 .2 .4 .2v.3h-.5M40.8 214.8h-.3l-.2 .1 .1 .2 .4 .2v.3h-.5M144.9 200.5a.6 .6 0 0 0-.8 .4 .6 .6 0 0 0 .6 .7l.2-.1M145.9 200.8h-.3l-.2 .2v.2l.5 .1v.3h-.5M146.3 200.8h.5M146.5 200.4v1.1l.3 .1M147.2 200.8v.8M147.6 200.8l-.4 .2"/>
<path d="M148 200.8h.5v.8M148.5 201.1l-.4 .1-.2 .1 .1 .3h.5M149 200.8l.3 .8M149.6 200.8l-.4 1.1-.2 .2M218.4 215l.6-.1v-.4l-.6-.2v1.3M219.7 215l.6-.1v-.4l-.6-.2v1.3M220 215l.4 .6M220.9 214.5l.3-.2a.45 .45 0 0 1 .5 .5l-.2 .8h-.4a.92 .92 0 0 1-.2-1.1zM222.2 215.6v-1.3l.5 1 .4-1v1.3"/>
</g>
<path d="M52 233.6a.64 .64 0 0 1 .7 .7 .64 .64 0 0 1-.7 .6zM138.4 233.6a.64 .64 0 0 1 .7 .7 .64 .64 0 0 1-.7 .6zM161.2 257.7a.64 .64 0 0 1 .8 .7 .64 .64 0 0 1-.8 .6z" fill="none" stroke="#840084" stroke-width=".19"/>
<g fill="none" stroke="#0000c2" stroke-width=".19" stroke-dasharray=".4 .4">
<path d="M74.9 16.5h80M154.9 16.5v39.4M163.8 17.8h50.8M214.6 17.8v36.8M19 59.7v148.6M74.9 55.9v-39.4M154.9 55.9h-80M154.9 59.7h-135.9M163.8 54.6v-36.8M163.8 59.7h165.1M214.6 54.6h-50.8M328.9 59.7v83.8"/>
<path d="M163.8 143.5v-83.8M328.9 143.5h-165.1M19 212.1h163.9M19 208.3h135.9M154.9 208.3v-148.6M182.9 212.1v66.1M188 212.1h59.6M247.6 212.1v59.7M19 278.2v-66.1M182.9 278.2h-163.9M188 271.8v-59.7M247.6 271.8h-59.6"/>
</g>
<g fill="none" stroke="#000084" stroke-width=".19">
<path d="M40 103.6l1.2 1.2M40 106.1l1.2 1.2M40 108.6l1.2 1.3M40 111.2l1.2 1.2M40 113.7l1.2 1.2M40 116.3l1.2 1.2M40 118.8l1.2 1.2M41.2 103.6l-1.2 1.2M41.2 106.1l-1.2 1.2M41.2 108.6l-1.2 1.3M41.2 111.2l-1.2 1.2M41.2 113.7l-1.2 1.2"/>
<path d="M41.2 116.3l-1.2 1.2M41.2 118.8l-1.2 1.2M40 122.6l1.2 1.2M40 125.2l1.2 1.2M40 127.7l1.2 1.2M40 130.2l1.2 1.3M40 132.8l1.2 1.2M40 135.3l1.2 1.2M40 137.9l1.2 1.2M41.2 122.6l-1.2 1.2M41.2 125.2l-1.2 1.2M41.2 127.7l-1.2 1.2"/>
<path d="M41.2 130.2l-1.2 1.3M41.2 132.8l-1.2 1.2M41.2 135.3l-1.2 1.2M41.2 137.9l-1.2 1.2M40 154.4l1.2 1.2M40 156.9l1.2 1.2M40 159.4l1.2 1.3M41.2 154.4l-1.2 1.2M41.2 156.9l-1.2 1.2M41.2 159.4l-1.2 1.3M40 172.1l1.2 1.3M40 169.6l1.2 1.2"/>
<path d="M40 162l1.2 1.2M41.2 172.1l-1.2 1.3M41.2 169.6l-1.2 1.2M41.2 162l-1.2 1.2"/>
</g>
<path d="M199.4 38.1l2.5-1.2v2.5zM199.4 33.1l2.5-1.3v2.5zM199.4 31.8v2.5M199.4 36.9v2.5M199.4 43.2l2.5-1.3v2.6zM199.4 41.9v2.6" fill="none" stroke="#840000" stroke-width=".2"/>
<text font-size="2.8" fill="#0000c2" x="21.6" y="63.3">USB Ethernet PHY</text>
<text font-size="2.8" fill="#840000" x="301" y="277.3">Title: NADIA - Sensorknoten V2</text>
<g font-size="2.3">
<text x="38.1" y="21.4">USB1.VBUS</text>
<text x="38.1" y="23.9">USB1.VIN</text>
<text x="38.1" y="29">USB1.D+</text>
<text x="38.1" y="26.5">USB1.D-</text>
<text x="38.1" y="31.5">USB1.ID</text>
</g>
<g font-size="2.1" fill="#008484">
<text x="309.3" y="89.6">X1</text>
<text x="310.4" y="92.3">Phoenix_1436550</text>
</g>
<g font-size="2.1" fill="#840000">
<text x="301" y="267.8">BLS AG</text>
<text x="301" y="273.5">File: UsbEth.sch</text>
<text x="301" y="270.8">Sheet: /UsbAndEthernet/</text>
<text x="301" y="280.9">Size: A3</text>
<text x="323" y="280.9">Date: 2018-09-25</text>
<text x="386" y="280.9">Rev: V2</text>
<text x="301" y="283.7">KiCad E.D.A. kicad (5.0.2)-1</text>
<text x="386" y="283.7">Id: 2/8</text>
</g>
<g font-size="1.8" fill="#840000">
<text x="35" y="11.7">1</text>
<text x="85" y="11.7">2</text>
<text x="135" y="11.7">3</text>
<text x="185" y="11.7">4</text>
<text x="235" y="11.7">5</text>
<text x="285" y="11.7">6</text>
<text x="335" y="11.7">7</text>
<text x="385" y="11.7">8</text>
<text x="10.4" y="35.7">A</text>
<text x="196.4" y="34.6">2</text>
<text x="198.1" y="35">R</text>
<text x="408.4" y="35.7">A</text>
<text x="196.4" y="39.7">3</text>
<text x="198.1" y="40.1">G</text>
<text x="204" y="39.7">1</text>
<text x="196.4" y="44.7">4</text>
<text x="198.1" y="45.2">B</text>
<text x="237" y="83.6">8</text>
<text x="267.5" y="83.6">9</text>
<text x="292.3" y="83.6">4</text>
<text x="10.4" y="85.7">B</text>
<text x="54.4" y="88.6" transform="rotate(-90 54.4 88.6)">21</text>
<text x="56.9" y="88.6" transform="rotate(-90 56.9 88.6)">50</text>
<text x="60.7" y="88.6" transform="rotate(-90 60.7 88.6)">17</text>
<text x="63.2" y="88.6" transform="rotate(-90 63.2 88.6)">10</text>
<text x="68.3" y="88.6" transform="rotate(-90 68.3 88.6)">25</text>
<text x="70.9" y="88.6" transform="rotate(-90 70.9 88.6)">35</text>
<text x="73.4" y="88.6" transform="rotate(-90 73.4 88.6)">48</text>
<text x="75.9" y="88.6" transform="rotate(-90 75.9 88.6)">51</text>
<text x="78.5" y="88.6" transform="rotate(-90 78.5 88.6)">52</text>
<text x="83.6" y="88.1" transform="rotate(-90 83.6 88.1)">4</text>
<text x="86.1" y="88.1" transform="rotate(-90 86.1 88.1)">7</text>
<text x="88.6" y="88.1" transform="rotate(-90 88.6 88.1)">9</text>
<text x="91.2" y="88.6" transform="rotate(-90 91.2 88.6)">15</text>
<text x="237" y="88.7">6</text>
<text x="237" y="86.1">7</text>
<text x="267" y="86.1">10</text>
<text x="267" y="88.7">11</text>
<text x="292.3" y="86.1">3</text>
<text x="408.4" y="85.7">B</text>
<text x="237" y="93.8">3</text>
<text x="267" y="93.8">14</text>
<text x="292.3" y="93.8">2</text>
<text x="310.9" y="95.8" transform="rotate(-90 310.9 95.8)">5</text>
<text x="237" y="98.8">1</text>
<text x="237" y="96.3">2</text>
<text x="267" y="96.3">15</text>
<text x="267" y="98.8">16</text>
<text x="292.3" y="96.3">1</text>
<text x="42.2" y="103.9">22</text>
<text x="42.2" y="106.5">23</text>
<text x="101.1" y="103.9">2</text>
<text x="101.1" y="106.5">3</text>
<text x="42.2" y="109">36</text>
<text x="42.2" y="111.5">37</text>
<text x="101.1" y="111.5">5</text>
<text x="42.2" y="114.1">38</text>
<text x="42.2" y="116.6">39</text>
<text x="42.2" y="119.2">40</text>
<text x="100.6" y="119.2">26</text>
<text x="101.1" y="114.1">6</text>
<text x="42.2" y="123">41</text>
<text x="42.2" y="125.5">42</text>
<text x="100.6" y="121.7">27</text>
<text x="100.6" y="124.2">28</text>
<text x="42.2" y="128.1">43</text>
<text x="42.2" y="130.6">44</text>
<text x="100.6" y="129.3">11</text>
<text x="100.6" y="131.9">12</text>
<text x="10.4" y="135.7">C</text>
<text x="42.2" y="133.1">45</text>
<text x="42.2" y="135.7">46</text>
<text x="100.6" y="136.9">20</text>
<text x="408.4" y="135.7">C</text>
<text x="42.2" y="143.3">29</text>
<text x="42.2" y="138.2">47</text>
<text x="100.6" y="142">16</text>
<text x="101.1" y="139.5">8</text>
<text x="42.2" y="145.8">30</text>
<text x="42.2" y="148.4">31</text>
<text x="42.2" y="150.9">32</text>
<text x="42.2" y="154.7">53</text>
<text x="100.6" y="153.5">13</text>
<text x="100.6" y="156">33</text>
<text x="100.6" y="150.9">49</text>
<text x="42.2" y="157.3">54</text>
<text x="42.2" y="159.8">55</text>
<text x="42.2" y="167.4">24</text>
<text x="42.2" y="162.3">56</text>
<text x="100.6" y="166.2">18</text>
<text x="42.2" y="172.5">34</text>
<text x="42.7" y="170">1</text>
<text x="100.6" y="168.7">19</text>
<text x="42.2" y="177.6">14</text>
<text x="10.4" y="185.7">D</text>
<text x="70.9" y="183.9" transform="rotate(-90 70.9 183.9)">57</text>
<text x="408.4" y="185.7">D</text>
<text x="10.4" y="235.7">E</text>
<text x="408.4" y="235.7">E</text>
<text x="218.2" y="245.6" transform="rotate(-90 218.2 245.6)">8</text>
<text x="209.1" y="248.7">1</text>
<text x="226.8" y="248.7">2</text>
<text x="226.8" y="251.2">3</text>
<text x="226.8" y="253.8">4</text>
<text x="218.2" y="258.3" transform="rotate(-90 218.2 258.3)">5</text>
<text x="10.5" y="285.7">F</text>
<text x="35" y="286.7">1</text>
<text x="85" y="286.7">2</text>
<text x="135" y="286.7">3</text>
<text x="185" y="286.7">4</text>
<text x="235" y="286.7">5</text>
<text x="285" y="286.7">6</text>
<text x="335" y="286.7">7</text>
<text x="385" y="286.7">8</text>
<text x="408.5" y="285.7">F</text>
</g>
<g font-size="1.8" fill="#848400">
<text x="21.4" y="22.3">USB1.VBUS</text>
<text x="23.3" y="24.8">USB1.VIN</text>
<text x="24" y="29.9">USB1.D+</text>
<text x="24.4" y="27.3">USB1.D-</text>
<text x="24.5" y="32.4">USB1.ID</text>
<text x="291.1" y="73.1">DataPairT</text>
<text x="291.1" y="75.6">DataPairR</text>
</g>
<g font-size="1.8" fill="#0000c2">
<text x="76.2" y="18.8">USB Konfiguration</text>
<text x="182.9" y="21.4">Status LED's</text>
<text x="76.2" y="51.9">USB.ID auf GND erzwingt den HOST mode</text>
<text x="76.2" y="49.3">+5V auf USB1.VBUS stellt sie Speisung für den externen USB sicher</text>
<text x="167.6" y="63.3">M12-D &amp; Transformer</text>
<text x="124.5" y="201.7">C1, C2 = 2*CL 2*Cstray</text>
<text x="24.1" y="215.7">Filter and Bypass</text>
<text x="190.5" y="215.7">Optional Microwire Serial EEPROM</text>
</g>
<g font-size="1.8" fill="#008484">
<text x="83.9" y="23">+5V</text>
<text x="206.3" y="23">+3.3V</text>
<text x="195.8" y="28.5">LED_ARGB</text>
<text x="198.6" y="26.2">D260</text>
<text x="87.3" y="33.8">R251</text>
<text x="115" y="33.6">0R</text>
<text x="115.2" y="31.3">R252</text>
<text x="131.5" y="33.6">0R</text>
<text x="131.7" y="31.3">R253</text>
<text x="180.8" y="32.5">R260</text>
<text x="189" y="30.8">240</text>
<text x="189.5" y="35.9">62</text>
<text x="87.1" y="36.2">0R</text>
<text x="180.8" y="37.6">R261</text>
<text x="189.5" y="41">62</text>
<text x="111.2" y="45.8">GND</text>
<text x="180.8" y="42.6">R262</text>
<text x="182.5" y="71.9">R200</text>
<text x="191.4" y="71.9">R201</text>
<text x="200.3" y="71.9">R202</text>
<text x="209.2" y="71.9">R203</text>
<text x="218.1" y="71.9">R206</text>
<text x="229.4" y="71.9">C206</text>
<text x="66.6" y="75.1">+3.3V</text>
<text x="182.9" y="74.3">49.9 1%</text>
<text x="191.8" y="74.3">49.9 1%</text>
<text x="200.7" y="74.3">49.9 1%</text>
<text x="209.5" y="74.3">49.9 1%</text>
<text x="217.9" y="74.3">0R</text>
<text x="229.5" y="74.3">0.1µF</text>
<text x="224.2" y="82.6">GND</text>
<text x="239.3" y="78.1">T200</text>
<text x="241.3" y="80.6">749013011A</text>
<text x="46.2" y="89.6">U201</text>
<text x="241" y="89.6">TD+</text>
<text x="241" y="87">TCT</text>
<text x="241" y="84.5">TD-</text>
<text x="259.8" y="87">TXCT</text>
<text x="261.1" y="89.6">TX+</text>
<text x="261.6" y="84.5">TX-</text>
<text x="241" y="94.7">RD-</text>
<text x="261.4" y="94.7">RX-</text>
<text x="55.2" y="99.6" transform="rotate(-90 55.2 99.6)">VDDCORE</text>
<text x="57.8" y="99.6" transform="rotate(-90 57.8 99.6)">VDDCORE</text>
<text x="61.6" y="101.5" transform="rotate(-90 61.6 101.5)">VDDUSBPLL</text>
<text x="64.1" y="97.8" transform="rotate(-90 64.1 97.8)">VDDPLL</text>
<text x="69.2" y="98.3" transform="rotate(-90 69.2 98.3)">VDD33IO</text>
<text x="71.8" y="98.3" transform="rotate(-90 71.8 98.3)">VDD33IO</text>
<text x="74.3" y="98.3" transform="rotate(-90 74.3 98.3)">VDD33IO</text>
<text x="76.8" y="98.3" transform="rotate(-90 76.8 98.3)">VDD33IO</text>
<text x="79.4" y="98.3" transform="rotate(-90 79.4 98.3)">VDD33IO</text>
<text x="84.5" y="97.7" transform="rotate(-90 84.5 97.7)">VDD33A</text>
<text x="87" y="100.7" transform="rotate(-90 87 100.7)">VDD33A/NC</text>
<text x="89.5" y="97.7" transform="rotate(-90 89.5 97.7)">VDD33A</text>
<text x="92.1" y="97.7" transform="rotate(-90 92.1 97.7)">VDD33A</text>
<text x="241" y="99.7">RD+</text>
<text x="241" y="97.2">RCT</text>
<text x="259.6" y="97.2">RXCT</text>
<text x="260.9" y="99.7">RX+</text>
<text x="46.2" y="104.8">MDC/GPIO2</text>
<text x="46.2" y="107.4">MDIO/GPIO1</text>
<text x="95" y="104.8">TXN</text>
<text x="95.1" y="107.4">TXP</text>
<text x="268.4" y="106.1">C201</text>
<text x="288.7" y="106.1">C202</text>
<text x="46.2" y="109.9">nTRST/RXD0</text>
<text x="46.2" y="112.4">TDO/nPHY_RST</text>
<text x="94.8" y="112.4">RXN</text>
<text x="221.8" y="114">D200</text>
<text x="266.5" y="108.7">22n/200V</text>
<text x="289.3" y="108.7">22n/200V</text>
<text x="46.2" y="115">TCK/RXD1</text>
<text x="46.2" y="117.5">TMS/RXD2</text>
<text x="94.9" y="115">RXP</text>
<text x="221.8" y="116.3">WE-TVS_5V</text>
<text x="270.9" y="117.6">R204</text>
<text x="286.6" y="120">75</text>
<text x="286.7" y="117.7">R205</text>
<text x="46.2" y="120.1">TDI/RXD3</text>
<text x="46.2" y="123.9">RXCLK</text>
<text x="82.1" y="122.6">nLNKA_LED/GPIO9</text>
<text x="82.4" y="125.1">nSPD_LED/GPIO10</text>
<text x="83.5" y="120.1">nFDX_LED/GPIO8</text>
<text x="270.8" y="120.1">75</text>
<text x="46.2" y="126.4">RXDV</text>
<text x="46.2" y="128.9">TXEN</text>
<text x="46.2" y="131.5">RXER</text>
<text x="92.1" y="130.2">USBDM</text>
<text x="122.5" y="129.7">+3.3V</text>
<text x="284" y="130.4">C203</text>
<text x="46.2" y="134">CRS/GPIO3</text>
<text x="46.2" y="136.6">COL/GPIO0</text>
<text x="89.1" y="137.8">VBUS_DET</text>
<text x="92.4" y="132.8">USBDP</text>
<text x="113.5" y="132.6">R212</text>
<text x="114.5" y="134.9">0R</text>
<text x="131.6" y="137.5">12k 1%</text>
<text x="132.5" y="135.2">R213</text>
<text x="141.4" y="137.7">R214</text>
<text x="210.3" y="132.1">GND</text>
<text x="284.3" y="132.7">1n/2kV</text>
<text x="46.2" y="139.1">TXCLK</text>
<text x="89.3" y="142.9">USBRBIAS</text>
<text x="92.6" y="140.4">EXRES</text>
<text x="140.5" y="140">12k 1%</text>
<text x="46.2" y="144.2">EECLK/PWR_SEL</text>
<text x="46.2" y="146.7">EECS</text>
<text x="46.2" y="149.3">EEDO/AUTOMDIX_EN</text>
<text x="107.3" y="147.5">+3.3V</text>
<text x="46.2" y="151.8">EEDI</text>
<text x="46.2" y="155.6">TXD3/GPIO7/EEP_SIZE</text>
<text x="93" y="154.3">TEST2</text>
<text x="93" y="151.8">TEST1</text>
<text x="148" y="151.2">GND</text>
<text x="46.2" y="158.2">TXD2/GPIO6/PORT_SWAP</text>
<text x="46.2" y="160.7">TXD1/GPIO5/RMT_WKP</text>
<text x="93" y="156.9">TEST3</text>
<text x="24.7" y="162.7">+3.3V</text>
<text x="46.2" y="163.2">TXD0/GPIO4/EEP_DISABLE</text>
<text x="96.9" y="167">XI</text>
<text x="104.9" y="163.9">GND</text>
<text x="123.6" y="164.4">R215</text>
<text x="123.6" y="166.7">open</text>
<text x="46.2" y="170.9">nPHY_INT</text>
<text x="46.2" y="168.3">nRESET</text>
<text x="46.2" y="173.4">PHY_SEL</text>
<text x="96" y="169.6">XO</text>
<text x="46.2" y="178.5">NC</text>
<text x="71.8" y="179.9" transform="rotate(-90 71.8 179.9)">VSS/Pad</text>
<text x="89.3" y="178.5">LAN9500Ai</text>
<text x="118.9" y="176.6">25.000MHz 18pF</text>
<text x="123.7" y="174.3">Y201</text>
<text x="69.3" y="190.5">GND</text>
<text x="116.4" y="188.9">C204</text>
<text x="116.7" y="191.2">33pF 50V</text>
<text x="141.8" y="188.9">C205</text>
<text x="142.1" y="191.2">33pF 50V</text>
<text x="111.2" y="204.5">GND</text>
<text x="25.2" y="223.5" transform="rotate(-90 25.2 223.5)">+3.3V</text>
<text x="77.6" y="224.9">PWR_FLAG</text>
<text x="141.1" y="222.4">PWR_FLAG</text>
<text x="216.5" y="223.7">+3.3V</text>
<text x="34.8" y="230.6">L210</text>
<text x="36.1" y="232.4">Ferrite_Bead</text>
<text x="121.2" y="230.6">L211</text>
<text x="122.5" y="232.4">Ferrite_Bead</text>
<text x="237" y="233.2">C230</text>
<text x="63" y="237">C210</text>
<text x="63.1" y="239.4">0.1µF</text>
<text x="74.4" y="237">C211</text>
<text x="74.5" y="239.4">0.1µF</text>
<text x="85.9" y="237">C212</text>
<text x="86" y="239.4">0.1µF</text>
<text x="96" y="237">C213</text>
<text x="96.1" y="239.4">0.1µF</text>
<text x="149.4" y="235.8">C207</text>
<text x="149.5" y="238.1">0.1µF</text>
<text x="237.1" y="235.5">0.1µF</text>
<text x="218.9" y="243.3">U230</text>
<text x="219.6" y="245.8">93AA56A</text>
<text x="231.9" y="243.9">GND</text>
<text x="25.2" y="247.7" transform="rotate(-90 25.2 247.7)">+3.3V</text>
<text x="57.9" y="249">GND</text>
<text x="69.3" y="249">GND</text>
<text x="80.7" y="249">GND</text>
<text x="90.9" y="249">GND</text>
<text x="144.2" y="247.7">GND</text>
<text x="158.9" y="247.8">PWR_FLAG</text>
<text x="211.3" y="249.6">CS</text>
<text x="219.1" y="250.7" transform="rotate(-90 219.1 250.7)">VCC</text>
<text x="220.7" y="249.6">SCLK</text>
<text x="144" y="254.7">L212</text>
<text x="145.3" y="256.6">Ferrite_Bead</text>
<text x="201.5" y="257.1">10k</text>
<text x="201.6" y="254.8">R230</text>
<text x="219.1" y="256.1" transform="rotate(-90 219.1 256.1)">GND</text>
<text x="222.9" y="254.7">DO</text>
<text x="223.8" y="252.1">DI</text>
<text x="33.8" y="261.2">C214</text>
<text x="33.9" y="263.5">0.1µF</text>
<text x="45.2" y="261.2">C215</text>
<text x="45.3" y="263.5">0.1µF</text>
<text x="56.7" y="261.2">C216</text>
<text x="56.7" y="263.5">0.1µF</text>
<text x="66.8" y="261.2">C217</text>
<text x="66.9" y="263.5">0.1µF</text>
<text x="77" y="261.2">C218</text>
<text x="77.1" y="263.5">0.1µF</text>
<text x="120.2" y="261.2">C219</text>
<text x="120.2" y="263.5">0.1µF</text>
<text x="130.3" y="261.2">C220</text>
<text x="130.4" y="263.5">0.1µF</text>
<text x="140.5" y="261.2">C221</text>
<text x="140.6" y="263.5">0.1µF</text>
<text x="167.2" y="261.2">C222</text>
<text x="167.2" y="263.5">0.1µF</text>
<text x="197.6" y="266.7">GND</text>
<text x="216.6" y="266.7">GND</text>
<text x="28.7" y="273.1">GND</text>
<text x="40.1" y="273.1">GND</text>
<text x="51.5" y="273.1">GND</text>
<text x="61.7" y="273.1">GND</text>
<text x="71.8" y="273.1">GND</text>
<text x="115" y="273.1">GND</text>
<text x="125.2" y="273.1">GND</text>
<text x="135.3" y="273.1">GND</text>
<text x="162" y="273.1">GND</text>
</g>
<g font-size="1.8">
<text x="95.3" y="23.9">USB1.VBUS</text>
<text x="113.7" y="23.9">USB1.ID</text>
<text x="133.4" y="23.9">USB1.VBUS</text>
<text x="135.4" y="29">USB1.VIN</text>
<text x="168.9" y="32.8">nFDX_LED</text>
<text x="168.9" y="37.9">nLNKA_LED</text>
<text x="168.9" y="43">nSPD_LED</text>
<text x="231.8" y="67.1">VDD33A</text>
<text x="50.8" y="76">VDDUSBPLL</text>
<text x="53.3" y="72.2">VDDPLL</text>
<text x="47" y="79.8">VDDCORE</text>
<text x="87.6" y="78.5">VDD33A</text>
<text x="175.3" y="83.6">Td-</text>
<text x="271.8" y="83.6">Tx-</text>
<text x="175.3" y="88.7">Td+</text>
<text x="271.8" y="88.7">Tx+</text>
<text x="175.3" y="93.8">Rd-</text>
<text x="271.8" y="93.8">Rx-</text>
<text x="175.3" y="98.8">Rd+</text>
<text x="271.8" y="98.8">Rx+</text>
<text x="104.1" y="103.9">Td-</text>
<text x="104.1" y="106.5">Td+</text>
<text x="219.7" y="105.2">VDD33A</text>
<text x="104.1" y="111.5">Rd-</text>
<text x="104.1" y="114.1">Rd+</text>
<text x="104.1" y="119.2">nFDX_LED</text>
<text x="104.1" y="121.7">nLNKA_LED</text>
<text x="104.1" y="124.2">nSPD_LED</text>
<text x="104.1" y="129.3">USB1.D-</text>
<text x="104.1" y="131.9">USB1.D+</text>
<text x="27.9" y="143.3">EECLK</text>
<text x="27.9" y="145.8">EECS</text>
<text x="27.9" y="148.4">EEDO</text>
<text x="27.9" y="150.9">EEDI</text>
<text x="93.3" y="228.4">VDD33A</text>
<text x="110.5" y="228.4">VDDCORE</text>
<text x="146.7" y="228.4">VDDUSBPLL</text>
<text x="190.5" y="248.7">EECS</text>
<text x="235.3" y="248.7">EECLK</text>
<text x="236.3" y="251.2">EEDO</text>
<text x="105.4" y="252.5">VDDCORE</text>
<text x="168.2" y="252.5">VDDPLL</text>
<text x="237.2" y="253.8">EEDI</text>
</g>
<g font-size="1.8" fill="#840084">
<text x="222.2" y="118.6">824015</text>
<text x="36.3" y="235">BLM18PG121SN1D</text>
<text x="122.7" y="235">BLM18PG121SN1D</text>
<text x="145.5" y="259.1">BLM18PG121SN1D</text>
</g>
<g font-size="1.4" fill="#840000">
<text x="206.8" y="109.6" transform="rotate(-90 206.8 109.6)">6</text>
<text x="211.8" y="109.6" transform="rotate(-90 211.8 109.6)">5</text>
<text x="216.9" y="109.6" transform="rotate(-90 216.9 109.6)">4</text>
<text x="206.8" y="122.4" transform="rotate(-90 206.8 122.4)">1</text>
<text x="211.8" y="122.4" transform="rotate(-90 211.8 122.4)">2</text>
<text x="216.9" y="122.4" transform="rotate(-90 216.9 122.4)">3</text>
</g>
<g font-size=".7" fill="#008484">
<text x="207.3" y="112.8" transform="rotate(-90 207.3 112.8)">I/O4</text>
<text x="212.3" y="113" transform="rotate(-90 212.3 113)">VDD</text>
<text x="217.4" y="112.8" transform="rotate(-90 217.4 112.8)">I/O3</text>
<text x="207.3" y="119.7" transform="rotate(-90 207.3 119.7)">I/O1</text>
<text x="212.3" y="119.7" transform="rotate(-90 212.3 119.7)">GND</text>
<text x="217.4" y="119.7" transform="rotate(-90 217.4 119.7)">I/O2</text>
</g>
</svg>
